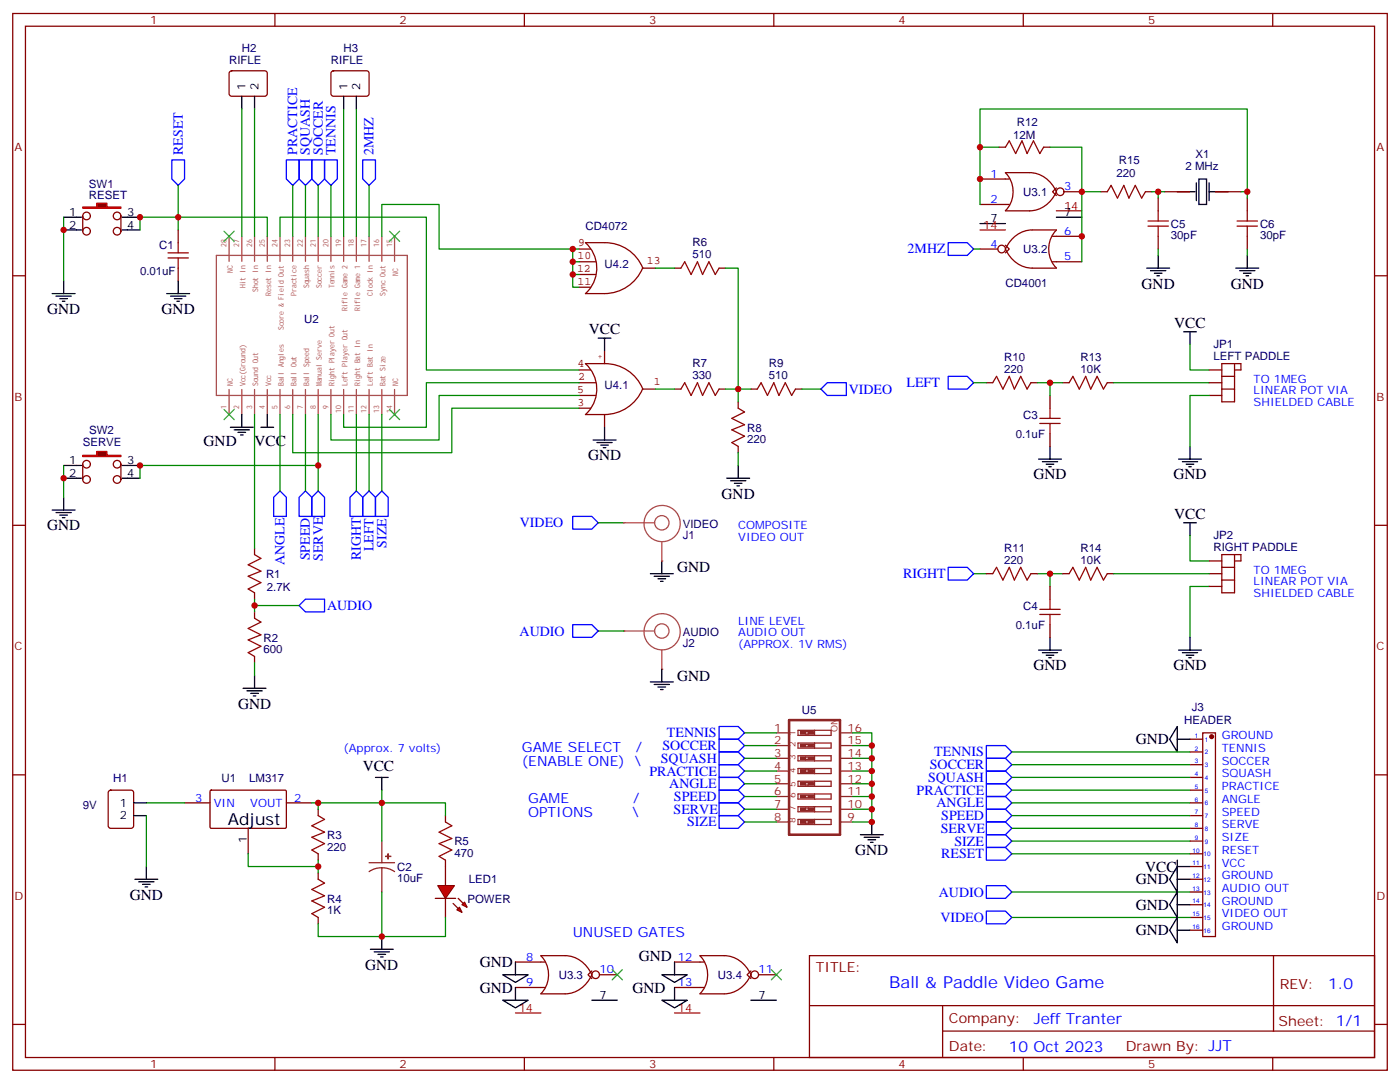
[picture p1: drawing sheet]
<svg xmlns="http://www.w3.org/2000/svg" width="388mm" height="300mm" viewBox="0 0 388 300" stroke-linecap="round" stroke-linejoin="round" font-family="sans-serif">
<g fill="none" stroke="#870000" stroke-width=".35">
<path d="M3.5 3.7h381v292.8h-381zM7.1 7.3h373.9v285.7h-373.9zM76.2 3.7v3.6M145.3 3.7v3.6M214.5 3.7v3.6M283.6 3.7v3.6M352.8 3.7v3.6M271.6 49.6h8.2M271.6 56.7h8.2M276.9 40.8h1.8M278.7 47.9a7.5 7.5 0 0 1 0 10.5M278.7 47.8h6.7a8.4 8.4 0 0 1 7.4 5.3 8.4 8.4 0 0 1-7.4 5.3h-6.7"/>
<path d="M289.3 40.8h1.7M292.8 52.1l-1.1 1 1.1 1.1M294.9 53.1h5M305.2 53.1h1.7M317.5 53.1h1.8M321 54.9v3.5M322.8 53.1h7M336.9 53.1h7.1M345.7 54.9v3.5M3.5 76.4h3.6M271.6 69h5M278.7 69a8.4 8.4 0 0 0 7.4 5.3h6.7"/>
<path d="M278.7 67.9l1.1 1.1-1.1 1.1M291.7 72.5h8.2M291.7 65.5h8.2M292.8 63.7h-6.7a8.4 8.4 0 0 0-7.4 5.3M292.8 63.7a7.5 7.5 0 0 0 0 10.6M321 65.5v3.5M345.7 65.5v3.5M381 76.4h3.5M3.5 145.6h3.6M381 145.6h3.5M3.5 214.7h3.6M58.3 219.1l.3-.2 20.6 .1 .2 .3-.1 10-.3 .2h-20.6l-.2-.3z"/>
<path d="M381 214.7h3.5M51.2 222.5h7M68.8 229.5v7.1M79.4 222.5h7M88.2 224.2v1.8M88.2 236.6v1.7M88.2 241.9v1.7M88.2 254.2v1.8M142.9 266.6h8.1M142.9 273.6h8.1M149.9 264.8a7.5 7.5 0 0 1 0 10.5M149.9 264.8h6.7a8.4 8.4 0 0 1 7.4 5.3 8.4 8.4 0 0 1-7.4 5.3h-6.7"/>
<path d="M164 269l-1 1.1 1 1M166.2 270.1h4.9M187 266.6h8.1M187 273.6h8.1M194 264.8a7.5 7.5 0 0 1 0 10.5M194 264.8h6.7a8.4 8.4 0 0 1 7.4 5.3 8.4 8.4 0 0 1-7.4 5.3h-6.7M208.1 269l-1 1.1 1 1M210.3 270.1h4.9M224.4 264.8h156.6v28.2h-156.6zM224.4 278.6h156.5M261.3 278.6v14.2M353 264.8v20.9"/>
<path d="M3.5 283.8h3.6M76.2 293v3.5M145.3 293v3.5M214.5 293v3.5M261.3 285.7h119.6M283.6 293v3.5M352.8 293v3.5M381 283.8h3.5"/>
<circle cx="293.9" cy="53.1" r="1.06"/>
<circle cx="277.6" cy="69" r="1.06"/>
<circle cx="165.1" cy="270.1" r="1.06"/>
<circle cx="209.2" cy="270.1" r="1.06"/>
</g>
<g fill="none" stroke="#a64a4a" stroke-width=".35">
<path d="M60 70.8h52.9v38.8h-52.9zM63.5 65.5v6.9M67 65.5v6.9M70.6 65.5v6.9M74.1 65.5v6.9M77.6 65.5v6.9M81.1 65.5v6.9M84.7 65.5v6.9M88.2 65.5v6.9M91.7 65.5v6.9M95.2 65.5v6.9M98.8 65.5v6.9"/>
<path d="M102.3 65.5v6.9M105.8 65.5v6.9M109.4 65.5v6.9M63.5 107.9v7M67 107.9v7M70.6 107.9v7M74.1 107.9v7M77.6 107.9v7M81.1 107.9v7M84.7 107.9v7M88.2 107.9v7M91.7 107.9v7"/>
<path d="M95.2 107.9v7M98.8 107.9v7M102.3 107.9v7M105.8 107.9v7M109.4 107.9v7"/>
</g>
<path d="M292.8 58.4h7.1M271.6 63.7h7.1M142.9 280.7h7M187 280.7h7" fill="none" stroke="#f00" stroke-width=".35"/>
<g fill="none" stroke="#000" stroke-width=".35">
<path d="M326.3 53.1h5M331.6 50.7v4.9M332.3 49.6h2.1v7.1h-2.1zM335.1 53.1h5.3M335.1 50.7v4.9M17.6 60.2h3.6M17.6 63.7h3.6M271.6 61.9h7.1M292.8 60.2h7.1M317.9 74.3h6.3M318.9 75h4.2M320 75.7h2.1"/>
<path d="M320.7 76.4h.7M321 70.8v3.5M342.5 74.3h6.4M343.6 75h4.2M344.7 75.7h2.1M345.4 76.4h.7M345.7 70.8v3.5M164 277.1h7.1M208.1 277.1h7.1"/>
</g>
<g fill="none" stroke="#850000" stroke-width=".35">
<path d="M160.5 76.1h4.6M160.5 79.6h3.2M160.5 72.5h4.6M160.5 69h3.2M167.6 67.2h-5.3a9.5 9.5 0 0 1 0 14.2 22.5 22.5 0 0 0 8.6-.6 11.5 11.5 0 0 0 7.2-6.6M167.6 67.2a11.3 11.3 0 0 1 10.6 7.1h3.5M167.6 97.2v3.6h-5.3a9.5 9.5 0 0 1 0 14.1h5.3M160.5 106h4.6M160.5 113.1h3.2M160.5 102.5h3.2M160.5 109.6h4.6M167.6 114.9v3.5"/>
<path d="M167.6 100.8a11.3 11.3 0 0 1 10.6 7h3.5M178.1 107.7a11.5 11.5 0 0 1-10.5 7.2"/>
</g>
<path d="M278.7 40.8l1.1-1.8 1.7 3.5 1.8-3.5 1.4 3.5 1.8-3.5 1.7 3.5 1.1-1.7M306.9 53.1l1.1-1.7 1.7 3.5 1.8-3.5 1.4 3.5 1.8-3.5 1.7 3.5 1.1-1.8M321 58.4v2.8M345.7 58.4v2.8M318.2 62.7h5.6M318.2 61.2h5.6M321 62.7v2.8M342.9 62.7h5.6M342.9 61.2h5.6M345.7 62.7v2.8M88.2 226l1.8 1-3.6 1.8 3.6 1.8-3.6 1.4 3.6 1.8-3.6 1.7 1.8 1.1M88.2 243.6l1.8 1.1-3.6 1.8 3.6 1.7-3.6 1.4 3.6 1.8-3.6 1.8 1.8 1" fill="none" stroke="#a10000" stroke-width=".35"/>
<g fill="none" stroke="#008700" stroke-width=".35">
<path d="M271.6 40.8v-10.6h74.1v22.9M276.9 40.8h-5.3v15.9M291 40.8h8.9v12.3M305.2 53.1h-5.3v19.4M319.3 53.1h3.5M321 53.1v1.8M344 53.1h1.7v1.8M269.9 69h1.7M321 69v1.8M345.7 69v1.8M68.8 236.6v3.5h19.4M86.4 222.5h1.8v1.7"/>
<path d="M88.2 238.3v3.6M88.2 256v3.5h17.6"/>
</g>
<path d="M262.8 67.2h5.3l1.8 1.8-1.8 1.8h-5.3z" fill="none" stroke="#00f" stroke-width=".35"/>
<path d="M22.9 57.4h3.9v-1.1h2.8v1.1h3.9v.3h-10.6z" fill="#870000" stroke="#f00" stroke-width=".35"/>
<g fill="none" stroke="#870000" stroke-width=".35">
<path d="M22.9 59.8v4.3M33.5 59.8v4.3M49.4 63.7v3.5M49.4 74.3v3.5M187 74.3h1.7M199.3 74.3h1.8M187 107.8h1.7M199.3 107.8h1.8M204.6 111.3v1.8M208.1 107.8h1.8M220.5 107.8h1.7M204.6 123.7v1.7"/>
<path d="M70.6 151.9v1.8M70.6 164.3v1.7M70.6 169.5v1.8M70.6 181.9v1.8"/>
<circle cx="24" cy="59.8" r="1.06"/>
<circle cx="32.5" cy="59.8" r="1.06"/>
<circle cx="24" cy="64.1" r="1.06"/>
<circle cx="32.5" cy="64.1" r="1.06"/>
</g>
<g fill="none" stroke="#000" stroke-width=".35">
<path d="M17.6 77.8v3.6M21.2 60.2h1.4M21.2 63.7h1.4M33.9 60.2h4.9M33.9 63.7h4.9M49.4 77.8v3.6M14.5 81.4h6.3M15.5 82.1h4.3M16.6 82.8h2.1M17.3 83.5h.7M46.2 81.4h6.4M47.3 82.1h4.2"/>
<path d="M48.3 82.8h2.1M49 83.5h.7M165.8 93.7h3.5M167.6 93.7v3.5M63.9 118.4h6.3M64.9 119.1h4.2M66 119.8h2.1M67 114.9v3.5M72.3 118.4h3.5M74.1 114.9v3.5M167.6 118.4v3.5M17.6 132.5h3.6"/>
<path d="M17.6 129h3.6M66.7 120.5h.7M164.4 121.9h6.3M165.5 122.6h4.2M166.5 123.3h2.1M167.2 124h.7M201.4 132.5h6.4M202.5 133.2h4.2M203.6 133.9h2.1M204.3 134.6h.7M204.6 129v3.5M67.4 190.7h6.3"/>
<path d="M68.4 191.4h4.3M69.5 192.1h2.1M70.2 192.8h.7M70.6 187.2v3.5M104.1 215.4h3.5M105.8 215.4v3.5M238.5 231.3h6.3M239.5 232h4.3M240.6 232.7h2.1M241.3 233.4h.7M241.7 227.8v3.5M105.8 259.5v3.5"/>
<path d="M102.7 263h6.3M103.7 263.7h4.2M104.8 264.4h2.1M105.5 265.1h.7M139.3 277.1h7.1l-3.5 2.2zM139.3 270.1h7.1l-3.5 2.1zM142.9 266.6v3.5M142.9 273.6v3.5M183.4 277.1h7.1l-3.5 2.2zM183.4 270.1h7.1l-3.5 2.1zM187 266.6v3.5M187 273.6v3.5"/>
</g>
<g fill="none" stroke="#8c2424" stroke-width=".35">
<path d="M215.2 217.2h3.5M215.2 213.6h3.5M215.2 210.1h3.5M215.2 206.6h3.5M215.2 203.1h3.5M221.2 202.4h9.2v1.4h-9.2zM221.2 205.9h9.2v1.4h-9.2zM221.2 209.4h9.2v1.4h-9.2zM221.2 212.9h9.2v1.4h-9.2zM221.2 216.5h9.2v1.4h-9.2zM221.2 220h9.2v1.4h-9.2zM223.3 217.5h.7"/>
<path d="M223.3 216.8h.7M223.3 214h.7M223.3 213.3h.7M223.3 210.5h.7M223.3 209.8h.7M223.3 206.9h.7M223.3 206.2h.7M223.3 203.4h.7M223.3 202.7h.7M225.8 202.4v1.4M225.8 205.9v1.4M225.8 209.4v1.4"/>
<path d="M225.8 212.9v1.4M225.8 216.5v1.4M225.8 220v1.4M232.8 217.2h3.6M232.8 213.6h3.6M232.8 210.1h3.6M232.8 206.6h3.6M232.8 203.1h3.6M102.3 239h7.1M105.8 233v6M215.2 227.8h3.5M215.2 224.2h3.5"/>
<path d="M215.2 220.7h3.5M221.2 227h9.2v1.5h-9.2zM221.2 223.5h9.2v1.4h-9.2zM223.3 228.1h.7M223.3 227.4h.7M223.3 224.6h.7M223.3 223.9h.7M223.3 221.1h.7M223.3 220.3h.7M225.8 223.5v1.4M225.8 227v1.5M232.8 227.8h3.6"/>
<path d="M232.8 224.2h3.6M232.8 220.7h3.6M105.8 240.5l-1.8 .2-1.7 .8M105.8 240.5l1.9 .2 1.7 .8M105.8 240.5v6.7"/>
</g>
<path d="M218.7 199.5h14.1v31.8h-14.1z" fill="none" stroke="#8c2424" stroke-width=".71"/>
<g fill="#8c2424" stroke="#8c2424" stroke-width=".35">
<path d="M224 227.4h1.4v.7h-1.4z"/>
<path d="M221.9 227.4h1.4v.7h-1.4z"/>
<path d="M224 223.9h1.4v.7h-1.4z"/>
<path d="M221.9 223.9h1.4v.7h-1.4z"/>
<path d="M224 220.3h1.4v.8h-1.4z"/>
<path d="M221.9 220.3h1.4v.8h-1.4z"/>
<path d="M224 216.8h1.4v.7h-1.4z"/>
<path d="M221.9 216.8h1.4v.7h-1.4z"/>
<path d="M224 213.3h1.4v.7h-1.4z"/>
<path d="M221.9 213.3h1.4v.7h-1.4z"/>
<path d="M224 209.8h1.4v.7h-1.4z"/>
<path d="M221.9 209.8h1.4v.7h-1.4z"/>
<path d="M224 206.2h1.4v.7h-1.4z"/>
<path d="M221.9 206.2h1.4v.7h-1.4z"/>
<path d="M224 202.7h1.4v.7h-1.4z"/>
<path d="M221.9 202.7h1.4v.7h-1.4z"/>
<path d="M106.9 237.3h1.4z"/>
<path d="M107.6 236.6v1.4z"/>
</g>
<g fill="none" stroke="#008700" stroke-width=".35">
<path d="M81.1 51.4v14.1M84.7 51.4v14.1M88.2 51.4v14.1M91.7 51.4v14.1M102.3 51.4v14.1M17.6 60.2v17.6M38.8 63.7v-3.5h35.3v5.3M49.4 60.2v3.5M77.6 65.5v-5.3h40.6v42.3h42.3M105.8 65.5v-8.8h15.9v12.3h38.8M158.7 69v3.5h1.8M158.7 72.5v3.6h1.8"/>
<path d="M158.7 76.1v3.5h1.8M181.7 74.3h5.3M201.1 74.3h3.5v37M70.6 114.9v37M77.6 114.9v21.1M84.7 114.9v21.1M88.2 114.9v21.1M105.8 114.9v21.1M160.5 106h-42.3v12.4h-23v-3.5M160.5 109.6h-38.8v12.3h-30v-7M160.5 113.1h-35.3v12.3h-44.1v-10.5M181.7 107.8h5.3"/>
<path d="M201.1 107.8h7M204.6 125.4v3.6M70.6 166v3.5M70.6 183.7v3.5M105.8 218.9v3.6M206.4 206.6h8.8M206.4 210.1h8.8M206.4 213.6h8.8M206.4 217.2h8.8M206.4 203.1h8.8M236.4 203.1h5.3v24.7h-5.3M236.4 206.6h5.3"/>
<path d="M236.4 210.1h5.3M236.4 213.6h5.3M236.4 217.2h5.3M40.6 222.5h10.6M88.2 222.5h17.6v10.5M206.4 220.7h8.8M206.4 224.2h8.8M206.4 227.8h8.8M236.4 220.7h5.3M236.4 224.2h5.3M105.8 247.2v12.3"/>
</g>
<path d="M62.1 64.1l2.8 2.8M64.9 64.1l-2.8 2.8M107.9 64.1l2.9 2.8M110.8 64.1l-2.9 2.8M62.1 113.5l2.8 2.8M64.9 113.5l-2.8 2.8M107.9 113.5l2.9 2.8M110.8 113.5l-2.9 2.8M169.7 268.7l2.8 2.8M172.5 268.7l-2.8 2.8M213.8 268.7l2.8 2.8M216.6 268.7l-2.8 2.8" fill="none" stroke="#3c3" stroke-width=".35"/>
<path d="M46.6 71.5h5.6M46.6 70.1h5.6M49.4 67.2v2.9M49.4 71.5v2.8M188.7 74.3l1.1-1.8 1.8 3.6 1.7-3.6 1.4 3.6 1.8-3.6 1.8 3.6 1-1.8M188.7 107.8l1.1-1.8 1.8 3.6 1.7-3.6 1.4 3.6 1.8-3.6 1.8 3.6 1-1.8M204.6 113.1l1.8 1.1-3.6 1.7 3.6 1.8-3.6 1.4 3.6 1.8-3.6 1.7 1.8 1.1M209.9 107.8l1.1-1.8 1.7 3.6 1.8-3.6 1.4 3.6 1.8-3.6 1.7 3.6 1.1-1.8M70.6 153.7l1.7 1-3.5 1.8 3.5 1.8-3.5 1.4 3.5 1.7-3.5 1.8 1.8 1.1M70.6 171.3l1.7 1.1-3.5 1.7 3.5 1.8-3.5 1.4 3.5 1.8-3.5 1.7 1.8 1.1" fill="none" stroke="#a10000" stroke-width=".35"/>
<g fill="none" stroke="#00f" stroke-width=".35">
<path d="M79.4 44.3h3.5v5.3l-1.8 1.8-1.7-1.8zM82.9 44.3h3.5v5.3l-1.7 1.8-1.8-1.8zM86.4 44.3h3.6v5.3l-1.8 1.8-1.8-1.8zM90 44.3h3.5v5.3l-1.8 1.8-1.7-1.8zM100.5 44.3h3.6v5.3l-1.8 1.8-1.8-1.8zM77.6 136l1.8 1.8v5.3h-3.6v-5.3zM84.7 136l1.7 1.8v5.3h-3.5v-5.3zM88.2 136l1.8 1.8v5.3h-3.6v-5.3zM104.1 137.8l1.7-1.8 1.8 1.8v5.3h-3.5zM199.3 201.3h5.3l1.8 1.8-1.8 1.7h-5.3zM199.3 204.8h5.3l1.8 1.8-1.8 1.8h-5.3zM199.3 208.4h5.3l1.8 1.7-1.8 1.8h-5.3z"/>
<path d="M199.3 211.9h5.3l1.8 1.7-1.8 1.8h-5.3zM199.3 215.4h5.3l1.8 1.8-1.8 1.7h-5.3zM199.3 218.9h5.3l1.8 1.8-1.8 1.8h-5.3zM199.3 222.5h5.3l1.8 1.7-1.8 1.8h-5.3zM199.3 226h5.3l1.8 1.8-1.8 1.7h-5.3z"/>
</g>
<path d="M22.9 126.2h3.9v-1.1h2.8v1.1h3.9v.3h-10.6z" fill="#870000" stroke="#f00" stroke-width=".35"/>
<g fill="none" stroke="#870000" stroke-width=".35">
<path d="M273.4 106h1.8M285.8 106h1.7M291 109.6v3.5M294.6 106h1.7M306.9 106h1.8M22.9 128.6v4.3M33.5 128.6v4.3M291 120.2v3.5M273.4 159h1.8M285.8 159h1.7M294.6 159h1.7M306.9 159h1.8"/>
<path d="M291 162.5v3.5M291 173.1v3.5M30.2 219.1l.5-.2h5.6l.7 .5v9.4l-.4 .7h-5.9l-.7-.4v-9.5z"/>
<circle cx="24" cy="132.9" r="1.06"/>
<circle cx="24" cy="128.6" r="1.06"/>
<circle cx="32.5" cy="128.6" r="1.06"/>
<circle cx="32.5" cy="132.9" r="1.06"/>
</g>
<g fill="none" stroke="#000" stroke-width=".35">
<path d="M17.6 137.8v3.5M21.2 129h1.4M21.2 132.5h1.4M33.9 129h4.9M33.9 132.5h4.9M287.9 127.2h6.3M288.9 127.9h4.3M290 128.6h2.1M290.7 129.3h.7M291 123.7v3.5M14.5 141.3h6.3M15.5 142h4.3"/>
<path d="M16.6 142.7h2.1M17.3 143.4h.7M291 176.6v3.5M287.9 180.1h6.3M288.9 180.8h4.3M290 181.5h2.1M290.7 182.2h.7M37 222.5h3.6M37 226h3.6M37.4 243.6h6.3M38.5 244.3h4.2M39.5 245h2.1"/>
<path d="M40.2 245.7h.7M40.6 240.1v3.5"/>
</g>
<path d="M98.8 114.9v21.1M102.3 114.9v21.1M269.9 106h3.5M287.5 106h7.1M291 106v3.6M308.7 106h26.4M17.6 129v8.8M269.9 159h3.5M287.5 159h7.1M291 159v3.5M40.6 226v14.1" fill="none" stroke="#008700" stroke-width=".35"/>
<path d="M275.2 106l1-1.7 1.8 3.5 1.8-3.5 1.4 3.5 1.7-3.5 1.8 3.5 1.1-1.8M288.2 117.3h5.7M288.2 115.9h5.7M291 113.1v2.8M291 117.3v2.9M296.3 106l1.1-1.7 1.8 3.5 1.7-3.5 1.4 3.5 1.8-3.5 1.8 3.5 1-1.8M275.2 159l1-1.8 1.8 3.5 1.8-3.5 1.4 3.5 1.7-3.5 1.8 3.5 1.1-1.7M296.3 159l1.1-1.8 1.8 3.5 1.7-3.5 1.4 3.5 1.8-3.5 1.8 3.5 1-1.7M288.2 170.3h5.7M288.2 168.8h5.7M291 166v2.8M291 170.3v2.8" fill="none" stroke="#a10000" stroke-width=".35"/>
<path d="M262.8 104.3h5.3l1.8 1.7-1.8 1.8h-5.3zM98.8 136l1.7 1.8v5.3h-3.5v-5.3zM102.3 136l1.8 1.8v5.3h-3.6v-5.3zM262.8 157.2h5.3l1.8 1.8-1.8 1.7h-5.3z" fill="none" stroke="#00f" stroke-width=".35"/>
<g fill="#f00" stroke="#870000" stroke-width=".35">
<path d="M121.4 245.4h4.5l-2.4 3.5z"/>
<path d="M120.6 248.9h5.7z"/>
</g>
<g fill="#870000" stroke="#870000" stroke-width=".35">
<path d="M127 248.9l1.4 1.4z"/>
<path d="M125.6 250.3l1.4 1.4z"/>
</g>
<g fill="#f00" stroke="#870000" stroke-width=".35">
<path d="M128.1 250.7l.7-.7 .7 1.4z"/>
<path d="M126.6 252.1l.8-.7 .7 1.4z"/>
</g>
<g fill="none" stroke="#870000" stroke-width=".35">
<path d="M329.8 204.8h3.6M329.8 208.4h3.6M329.8 211.9h3.6M329.8 215.4h3.6M329.8 218.9h3.6M333.4 203.1h3.5v56.4h-3.5zM123.5 226v1.8M123.5 238.3v7.1M329.8 222.5h3.6M329.8 226h3.6M329.8 229.5h3.6M329.8 233h3.6"/>
<path d="M329.8 236.6h3.6M123.5 248.9v5.3M329.8 240.1h3.6M329.8 243.6h3.6M329.8 247.2h3.6M329.8 250.7h3.6M329.8 254.2h3.6M329.8 257.7h3.6"/>
</g>
<path d="M123.5 227.8l1.7 1-3.5 1.8 3.5 1.7-3.5 1.5 3.5 1.7-3.5 1.8 1.8 1" fill="none" stroke="#a10000" stroke-width=".35"/>
<g fill="none" stroke="#008700" stroke-width=".35">
<path d="M49.4 51.4v8.8M280.5 208.4h49.3M280.5 211.9h49.3M280.5 215.4h49.3M280.5 218.9h49.3M105.8 222.5h17.7v3.5M280.5 222.5h49.3M280.5 226h49.3M280.5 229.5h49.3M280.5 233h49.3M280.5 236.6h49.3M123.5 254.2v5.3h-17.7"/>
<path d="M280.5 247.2h49.3M280.5 254.2h49.3"/>
</g>
<circle cx="335.8" cy="204.1" r=".53" fill="#870000" stroke="#870000" stroke-width=".35"/>
<path d="M326.3 201.3v7.1l-2.1-3.6zM326.3 204.8h3.5" fill="none" stroke="#000" stroke-width=".35"/>
<path d="M47.6 44.3h3.6v5.3l-1.8 1.8-1.8-1.8zM273.4 206.6h5.3l1.8 1.8-1.8 1.7h-5.3zM273.4 210.1h5.3l1.8 1.8-1.8 1.7h-5.3zM273.4 213.6h5.3l1.8 1.8-1.8 1.8h-5.3zM273.4 217.2h5.3l1.8 1.7-1.8 1.8h-5.3zM273.4 220.7h5.3l1.8 1.8-1.8 1.7h-5.3zM273.4 224.2h5.3l1.8 1.8-1.8 1.8h-5.3zM273.4 227.8h5.3l1.8 1.7-1.8 1.8h-5.3zM273.4 231.3h5.3l1.8 1.7-1.8 1.8h-5.3zM273.4 234.8h5.3l1.8 1.8-1.8 1.7h-5.3zM273.4 252.4h5.3l1.8 1.8-1.8 1.8h-5.3zM273.4 245.4h5.3l1.8 1.8-1.8 1.7h-5.3z" fill="none" stroke="#00f" stroke-width=".35"/>
<g fill="none" stroke="#a64a4a" stroke-width=".35">
<path d="M172.9 174.8h8.4M188.4 173.8a5 5 0 0 0-8.2-2.5 5 5 0 0 0 1.4 8.4 5 5 0 0 0 6.9-4.9l-.1-.9M183.4 180.1v5.3"/>
<circle cx="183.4" cy="174.8" r="2"/>
</g>
<g fill="#a64a4a">
<circle cx="172.9" cy="174.8" r=".18"/>
<circle cx="183.4" cy="185.4" r=".18"/>
</g>
<path d="M227.5 107.8l1.8-1.8h5.3v3.6h-5.3zM158.7 143.1h5.3l1.8 1.8-1.8 1.7h-5.3zM82.9 167.8l1.8-1.8h5.3v3.5h-5.3zM158.7 173.1h5.3l1.8 1.7-1.8 1.8h-5.3z" fill="none" stroke="#00f" stroke-width=".35"/>
<path d="M222.2 107.8h5.3M165.8 144.9h7.1M70.6 167.8h12.3M165.8 174.8h7.1" fill="none" stroke="#008700" stroke-width=".35"/>
<path d="M180.3 159h6.3M181.3 159.7h4.3M183.4 155.4v3.6M182.4 160.4h2.1M183.1 161.1h.7M180.3 188.9h6.3M181.3 189.7h4.3M182.4 190.4h2.1M183.1 191.1h.7M183.4 185.4v3.5" fill="none" stroke="#000" stroke-width=".35"/>
<g fill="none" stroke="#a64a4a" stroke-width=".35">
<path d="M172.9 144.9h8.4M183.4 150.1v5.3M188.4 143.8a5 5 0 0 0-8.2-2.5 5 5 0 0 0 1.4 8.4 5 5 0 0 0 6.9-4.9l-.1-.9"/>
<circle cx="183.4" cy="144.9" r="2"/>
</g>
<g fill="#a64a4a">
<circle cx="172.9" cy="144.9" r=".18"/>
<circle cx="183.4" cy="155.4" r=".18"/>
</g>
<path d="M335.1 102.5h3.6M335.1 106h3.6M335.1 109.6h3.6M338.7 107.8h3.5M338.7 104.3h3.5M342.2 100.8v10.5h-3.5v-10.5h5.3v1.7h-1.8M335.1 155.4h3.6M335.1 159h3.6M338.7 157.2h3.5M342.2 153.7v10.6h-3.5v-10.6h5.3v1.7h-1.8M335.1 162.5h3.6M338.7 160.7h3.5" fill="none" stroke="#850000" stroke-width=".35"/>
<g fill="none" stroke="#000" stroke-width=".35">
<path d="M67 26.7v3.5M70.6 26.7v3.5M95.2 26.7v3.5M98.8 26.7v3.5M328.1 91.9h3.5M329.8 91.9v3.6M326.7 127.2h6.3M327.7 127.9h4.3M328.8 128.6h2.1M329.5 129.3h.7M329.8 123.7v3.5M328.1 144.9h3.5"/>
<path d="M329.8 144.9v3.5M329.8 176.6v3.5M326.7 180.1h6.3M327.7 180.8h4.3M328.8 181.5h2.1M329.5 182.2h.7M326.3 238.3v3.6M326.3 247.2v7l-2.1-3.5zM326.3 254.2v7.1l-2.1-3.6zM326.3 240.1v7.1l-2.1-3.6zM326.3 250.7h3.5M326.3 257.7h3.5"/>
<path d="M326.3 240.1h3.5M326.3 243.6h3.5"/>
</g>
<path d="M67 30.2v35.3M70.6 30.2v35.3M95.2 30.2v35.3M98.8 30.2v35.3M329.8 95.5v7h5.3M335.1 109.6h-5.3v14.1M88.2 129h-49.4v3.5M308.7 159h26.4M329.8 148.4v7h5.3M335.1 162.5h-5.3v14.1" fill="none" stroke="#008700" stroke-width=".35"/>
<path d="M63.7 19.8l.5-.2 9.5 .1 .4 .6-.1 5.9-.6 .5-9.5-.1-.4-.6v-5.7zM92 19.8l.4-.2 9.5 .1 .4 .6-.1 5.9-.6 .5-9.4-.1-.5-.6v-5.7z" fill="none" stroke="#870000" stroke-width=".35"/>
<g fill="#c00">
<circle cx="321" cy="53.1" r=".88"/>
<circle cx="299.9" cy="65.5" r=".88"/>
<circle cx="299.9" cy="53.1" r=".88"/>
<circle cx="271.6" cy="49.6" r=".88"/>
<circle cx="345.7" cy="53.1" r=".88"/>
<circle cx="271.6" cy="40.8" r=".88"/>
<circle cx="88.2" cy="240.1" r=".88"/>
<circle cx="88.2" cy="222.5" r=".88"/>
<circle cx="105.8" cy="222.5" r=".88"/>
<circle cx="241.7" cy="227.8" r=".88"/>
<circle cx="241.7" cy="206.6" r=".88"/>
<circle cx="241.7" cy="210.1" r=".88"/>
<circle cx="241.7" cy="213.6" r=".88"/>
<circle cx="241.7" cy="217.2" r=".88"/>
<circle cx="241.7" cy="220.7" r=".88"/>
<circle cx="241.7" cy="224.2" r=".88"/>
<circle cx="17.6" cy="63.7" r=".88"/>
<circle cx="38.8" cy="60.2" r=".88"/>
<circle cx="49.4" cy="60.2" r=".88"/>
<circle cx="158.8" cy="72.5" r=".88"/>
<circle cx="158.8" cy="76.1" r=".88"/>
<circle cx="158.8" cy="69" r=".88"/>
<circle cx="204.6" cy="107.8" r=".88"/>
<circle cx="17.6" cy="132.5" r=".88"/>
<circle cx="291" cy="106" r=".88"/>
<circle cx="291" cy="159" r=".88"/>
<circle cx="105.8" cy="259.5" r=".88"/>
<circle cx="70.6" cy="167.8" r=".88"/>
<circle cx="88.2" cy="129" r=".88"/>
<circle cx="38.8" cy="129" r=".88"/>
</g>
<text font-size="4.6" x="63.1" y="228.5">Adjust</text>
<text font-size="4.6" fill="#00f" x="246.5" y="273.8">Ball &amp; Paddle Video Game</text>
<g font-size="4.2">
<text x="316.4" y="79.9">GND</text>
<text x="341.1" y="79.9">GND</text>
<text x="13.1" y="87">GND</text>
<text x="44.8" y="87">GND</text>
<text x="163.2" y="92.6">VCC</text>
<text x="325.5" y="90.8">VCC</text>
<text x="56.4" y="123.7">GND</text>
<text x="70.6" y="123.7">VCC</text>
<text x="163" y="127.6">GND</text>
<text x="286.5" y="132.9">GND</text>
<text x="325.3" y="132.9">GND</text>
<text x="200" y="138.1">GND</text>
<text x="325.5" y="143.8">VCC</text>
<text x="13.1" y="147">GND</text>
<text x="187.7" y="158.6">GND</text>
<text x="286.5" y="185.8">GND</text>
<text x="325.3" y="185.8">GND</text>
<text x="187.7" y="188.6">GND</text>
<text x="66" y="196.4">GND</text>
<text x="314.9" y="206.2">GND</text>
<text x="100.5" y="213.6">VCC</text>
<text x="237.1" y="236.9">GND</text>
<text x="314.9" y="245">GND</text>
<text x="317.4" y="241.5">VCC</text>
<text x="36" y="249.3">GND</text>
<text x="314.9" y="252.1">GND</text>
<text x="314.9" y="259.2">GND</text>
<text x="101.2" y="268.7">GND</text>
<text x="133" y="268">GND</text>
<text x="177.1" y="266.2">GND</text>
<text x="133" y="275">GND</text>
<text x="175.3" y="275">GND</text>
</g>
<g font-size="4.2" fill="#00f">
<text x="368.2" y="274.1">1.0</text>
<text x="286.5" y="283.6">Jeff Tranter</text>
<text x="279.6" y="291.4">10 Oct 2023</text>
</g>
<g font-size="3.9" fill="#00f">
<text x="50.6" y="43" transform="rotate(-90 50.6 43)">RESET</text>
<text x="82.4" y="43" transform="rotate(-90 82.4 43)">PRACTICE</text>
<text x="85.9" y="43" transform="rotate(-90 85.9 43)">SQUASH</text>
<text x="89.4" y="43" transform="rotate(-90 89.4 43)">SOCCER</text>
<text x="93" y="43" transform="rotate(-90 93 43)">TENNIS</text>
<text x="103.6" y="43" transform="rotate(-90 103.6 43)">2MHZ</text>
<text x="251.6" y="70.2">2MHZ</text>
<text x="251.3" y="107.4">LEFT</text>
<text x="235.2" y="109.1">VIDEO</text>
<text x="144.1" y="146.1">VIDEO</text>
<text x="85.9" y="155.3" transform="rotate(-90 85.9 155.3)">SPEED</text>
<text x="89.5" y="155.4" transform="rotate(-90 89.5 155.4)">SERVE</text>
<text x="100" y="155.3" transform="rotate(-90 100 155.3)">RIGHT</text>
<text x="103.6" y="152.8" transform="rotate(-90 103.6 152.8)">LEFT</text>
<text x="107.1" y="151.7" transform="rotate(-90 107.1 151.7)">SIZE</text>
<text x="78.8" y="156.5" transform="rotate(-90 78.8 156.5)">ANGLE</text>
<text x="250.3" y="160.2">RIGHT</text>
<text x="90.7" y="169.1">AUDIO</text>
<text x="144" y="176.1">AUDIO</text>
<text x="144.6" y="208.4">GAME SELECT</text>
<text x="176.3" y="208.4">/</text>
<text x="183.6" y="207.8">SOCCER</text>
<text x="184.9" y="204.3">TENNIS</text>
<text x="259" y="209.6">TENNIS</text>
<text x="144.6" y="212.2">(ENABLE ONE)</text>
<text x="175.9" y="212.2">\</text>
<text x="180" y="214.9">PRACTICE</text>
<text x="183.2" y="211.4">SQUASH</text>
<text x="257.7" y="213.1">SOCCER</text>
<text x="185.5" y="218.4">ANGLE</text>
<text x="186.8" y="222">SPEED</text>
<text x="254.1" y="220.2">PRACTICE</text>
<text x="257.3" y="216.7">SQUASH</text>
<text x="146.4" y="222.5">GAME</text>
<text x="146.4" y="226.3">OPTIONS</text>
<text x="175.3" y="226.3">\</text>
<text x="175.5" y="222.5">/</text>
<text x="186.7" y="225.5">SERVE</text>
<text x="259.6" y="223.7">ANGLE</text>
<text x="260.9" y="227.3">SPEED</text>
<text x="190.5" y="229">SIZE</text>
<text x="260.8" y="230.8">SERVE</text>
<text x="260.9" y="237.8">RESET</text>
<text x="264.5" y="234.3">SIZE</text>
<text x="260.2" y="248.4">AUDIO</text>
<text x="260.7" y="255.5">VIDEO</text>
<text x="158.7" y="259.5">UNUSED GATES</text>
</g>
<g font-size="3.9" fill="#800">
<text x="226.1" y="269.4">TITLE:</text>
<text x="354.8" y="274.1">REV:</text>
<text x="263" y="283.6">Company:</text>
<text x="354.4" y="284.2">Sheet: 1/1</text>
<text x="263" y="291.3">Date:</text>
<text x="312.1" y="291.3">Drawn By: JJT</text>
</g>
<g font-size="3.2" fill="#800">
<text x="41.6" y="6.7">1</text>
<text x="110.8" y="6.7">2</text>
<text x="179.9" y="6.7">3</text>
<text x="249.1" y="6.7">4</text>
<text x="318.2" y="6.7">5</text>
<text x="4.1" y="41.8">A</text>
<text x="381.5" y="41.8">A</text>
<text x="4.1" y="111">B</text>
<text x="381.5" y="111">B</text>
<text x="4.1" y="180.1">C</text>
<text x="381.5" y="180.1">C</text>
<text x="4.1" y="249.3">D</text>
<text x="381.5" y="249.3">D</text>
<text x="41.6" y="296">1</text>
<text x="110.8" y="296">2</text>
<text x="179.9" y="296">3</text>
<text x="249.1" y="296">4</text>
<text x="318.2" y="296">5</text>
</g>
<g font-size="3.2" fill="#000080">
<text x="63.5" y="17.9">RIFLE</text>
<text x="67" y="14.3">H2</text>
<text x="91.7" y="17.9">RIFLE</text>
<text x="95.2" y="14.3">H3</text>
<text x="281.9" y="34.9">R12</text>
<text x="280.8" y="38.4">12M</text>
<text x="310.1" y="45.5">R15</text>
<text x="328.6" y="47.2">2 MHz</text>
<text x="331.4" y="43.7">X1</text>
<text x="24.7" y="52">SW1</text>
<text x="309.5" y="49">220</text>
<text x="24.7" y="55.2">RESET</text>
<text x="283.6" y="54.3">U3.1</text>
<text x="162.3" y="63.7">CD4072</text>
<text x="324.6" y="63.1">C5</text>
<text x="349.2" y="63.1">C6</text>
<text x="44.1" y="69">C1</text>
<text x="191.9" y="71.5">510</text>
<text x="191.9" y="68.3">R6</text>
<text x="283.6" y="70.1">U3.2</text>
<text x="324.6" y="66.3">30pF</text>
<text x="349.2" y="66.3">30pF</text>
<text x="38.8" y="76.1">0.01uF</text>
<text x="167.6" y="74.3">U4.2</text>
<text x="278.7" y="79.6">CD4001</text>
<text x="84.3" y="89.6">U2</text>
<text x="191.9" y="101.8">R7</text>
<text x="213.1" y="101.8">R9</text>
<text x="278.4" y="100">R10</text>
<text x="299.5" y="100">R13</text>
<text x="336.4" y="99.7">LEFT PADDLE</text>
<text x="336.4" y="96.5">JP1</text>
<text x="167.6" y="107.8">U4.1</text>
<text x="191.9" y="105">330</text>
<text x="213.1" y="105">510</text>
<text x="278.4" y="103.2">220</text>
<text x="299.5" y="103.2">10K</text>
<text x="207.1" y="119.6">R8</text>
<text x="283.6" y="116">C3</text>
<text x="22.9" y="123.7">SERVE</text>
<text x="24.7" y="120.2">SW2</text>
<text x="207.1" y="122.7">220</text>
<text x="281.5" y="121.3">0.1uF</text>
<text x="189.3" y="146.2">VIDEO</text>
<text x="189.3" y="149.4">J1</text>
<text x="336.4" y="149.4">JP2</text>
<text x="278.4" y="152.9">R11</text>
<text x="299.5" y="152.9">R14</text>
<text x="336.4" y="152.6">RIGHT PADDLE</text>
<text x="73.7" y="160.1">R1</text>
<text x="278.4" y="156.1">220</text>
<text x="299.5" y="156.1">10K</text>
<text x="73.9" y="163.7">2.7K</text>
<text x="283.6" y="168.9">C4</text>
<text x="73" y="177.7">R2</text>
<text x="189.3" y="176.2">AUDIO</text>
<text x="189.3" y="179.4">J2</text>
<text x="281.5" y="174.2">0.1uF</text>
<text x="73" y="180.9">600</text>
<text x="222.2" y="197.8">U5</text>
<text x="330.4" y="197.1">J3</text>
<text x="328.3" y="200.6">HEADER</text>
<text x="31.4" y="216.6">H1</text>
<text x="61.4" y="216.6">U1</text>
<text x="69.1" y="216.6">LM317</text>
<text x="22.9" y="224.2">9V</text>
<text x="90.7" y="232.4">R3</text>
<text x="90.7" y="235.7">220</text>
<text x="125.9" y="237.5">470</text>
<text x="125.9" y="234.2">R5</text>
<text x="110.1" y="244.4">10uF</text>
<text x="110.1" y="241.2">C2</text>
<text x="129.9" y="244.8">LED1</text>
<text x="90.7" y="250.1">R4</text>
<text x="129.6" y="250.1">POWER</text>
<text x="90.7" y="253.3">1K</text>
<text x="154.9" y="271.2">U3.3</text>
<text x="199" y="271.2">U3.4</text>
</g>
<g font-size="3.2">
<text x="68.1" y="24.9" transform="rotate(-90 68.1 24.9)">1</text>
<text x="71.6" y="24.9" transform="rotate(-90 71.6 24.9)">2</text>
<text x="96.3" y="24.9" transform="rotate(-90 96.3 24.9)">1</text>
<text x="99.8" y="24.9" transform="rotate(-90 99.8 24.9)">2</text>
<text x="19.1" y="59.8">1</text>
<text x="35.3" y="59.8">3</text>
<text x="294.9" y="59.8">7</text>
<text x="19.1" y="63.4">2</text>
<text x="35.3" y="63.4">4</text>
<text x="274.6" y="61.6">7</text>
<text x="19.1" y="128.6">1</text>
<text x="35.3" y="128.6">3</text>
<text x="19.1" y="132.2">2</text>
<text x="35.3" y="132.2">4</text>
<text x="33.3" y="223.5">1</text>
<text x="33.3" y="227">2</text>
<text x="68.4" y="233.7" transform="rotate(-90 68.4 233.7)">1</text>
<text x="166.2" y="276.8">7</text>
<text x="210.3" y="276.8">7</text>
</g>
<g font-size="3.2" fill="#00f">
<text x="274.6" y="49.2">1</text>
<text x="294.9" y="52.8">3</text>
<text x="274.6" y="56.3">2</text>
<text x="294.9" y="65.1">6</text>
<text x="274.6" y="68.7">4</text>
<text x="294.9" y="72.2">5</text>
<text x="347.5" y="106">TO 1MEG</text>
<text x="347.5" y="109.2">LINEAR POT VIA</text>
<text x="347.5" y="112.4">SHIELDED CABLE</text>
<text x="204.6" y="146.6">COMPOSITE</text>
<text x="204.6" y="149.8">VIDEO OUT</text>
<text x="347.5" y="159">TO 1MEG</text>
<text x="347.5" y="162.1">LINEAR POT VIA</text>
<text x="347.5" y="165.3">SHIELDED CABLE</text>
<text x="204.6" y="173.1">LINE LEVEL</text>
<text x="204.6" y="176.2">AUDIO OUT</text>
<text x="204.6" y="179.4">(APPROX. 1V RMS)</text>
<text x="95.2" y="208.4">(Approx. 7 volts)</text>
<text x="338.7" y="204.8">GROUND</text>
<text x="338.7" y="208.4">TENNIS</text>
<text x="338.7" y="211.9">SOCCER</text>
<text x="338.7" y="215.4">SQUASH</text>
<text x="338.7" y="218.9">PRACTICE</text>
<text x="54.1" y="222.1">3</text>
<text x="59.3" y="223.5">VIN</text>
<text x="69.4" y="223.5">VOUT</text>
<text x="81.5" y="222.1">2</text>
<text x="338.7" y="222.5">ANGLE</text>
<text x="338.7" y="226">SPEED</text>
<text x="338.7" y="229.5">SERVE</text>
<text x="338.7" y="233">SIZE</text>
<text x="338.7" y="236.6">RESET</text>
<text x="338.7" y="240.1">VCC</text>
<text x="338.7" y="243.6">GROUND</text>
<text x="338.7" y="247.2">AUDIO OUT</text>
<text x="338.7" y="250.7">GROUND</text>
<text x="338.7" y="254.2">VIDEO OUT</text>
<text x="338.7" y="257.7">GROUND</text>
<text x="145.8" y="266.2">8</text>
<text x="166.2" y="269.7">10</text>
<text x="187.9" y="266.2">12</text>
<text x="210.3" y="269.7">11</text>
<text x="145.8" y="273.3">9</text>
<text x="187.9" y="273.3">13</text>
</g>
<g font-size="3.2" fill="#f00">
<text x="294.9" y="58.1">14</text>
<text x="272.5" y="63.4">14</text>
<text x="143.8" y="280.3">14</text>
<text x="187.9" y="280.3">14</text>
</g>
<g font-size="3.2" fill="#840000">
<text x="160.1" y="71.8">10</text>
<text x="160.3" y="68.3">9</text>
<text x="159.9" y="75.3">12</text>
<text x="179.3" y="73.2">13</text>
<text x="160.1" y="78.8">11</text>
<text x="160.1" y="101.8">4</text>
<text x="160.3" y="105.3">2</text>
<text x="181.2" y="106.7">1</text>
<text x="159.9" y="108.8">5</text>
<text x="160.1" y="112.4">3</text>
</g>
<g font-size="3.2" fill="#8d2323">
<text x="214.6" y="202.7">1</text>
<text x="234.9" y="202.7">16</text>
<text x="214.6" y="206.2">2</text>
<text x="214.6" y="209.8">3</text>
<text x="234.9" y="209.8">14</text>
<text x="234.9" y="206.2">15</text>
<text x="214.6" y="213.3">4</text>
<text x="234.9" y="213.3">13</text>
<text x="214.6" y="216.8">5</text>
<text x="214.6" y="220.3">6</text>
<text x="234.9" y="220.3">11</text>
<text x="234.9" y="216.8">12</text>
<text x="214.6" y="223.9">7</text>
<text x="214.6" y="227.4">8</text>
<text x="234.9" y="227.4">9</text>
<text x="234.9" y="223.9">10</text>
</g>
<g font-size="2.5" fill="#8d2323">
<text x="220.5" y="203.8" transform="rotate(-90 220.5 203.8)">1</text>
<text x="232.2" y="202.9" transform="rotate(-90 232.2 202.9)">ON</text>
<text x="220.5" y="207" transform="rotate(-90 220.5 207)">2</text>
<text x="220.5" y="214.1" transform="rotate(-90 220.5 214.1)">4</text>
<text x="220.5" y="210.5" transform="rotate(-90 220.5 210.5)">3</text>
<text x="220.5" y="221.1" transform="rotate(-90 220.5 221.1)">6</text>
<text x="220.5" y="217.9" transform="rotate(-90 220.5 217.9)">5</text>
<text x="220.5" y="224.6" transform="rotate(-90 220.5 224.6)">7</text>
<text x="220.5" y="228.2" transform="rotate(-90 220.5 228.2)">8</text>
</g>
<g font-size="2.1" fill="#a54b4b">
<text x="62.8" y="68.4" transform="rotate(-90 62.8 68.4)">28</text>
<text x="66.3" y="68.4" transform="rotate(-90 66.3 68.4)">27</text>
<text x="69.9" y="68.4" transform="rotate(-90 69.9 68.4)">26</text>
<text x="73.4" y="68.4" transform="rotate(-90 73.4 68.4)">25</text>
<text x="76.9" y="68.4" transform="rotate(-90 76.9 68.4)">24</text>
<text x="80.4" y="68.4" transform="rotate(-90 80.4 68.4)">23</text>
<text x="84" y="68.4" transform="rotate(-90 84 68.4)">22</text>
<text x="87.5" y="68.4" transform="rotate(-90 87.5 68.4)">21</text>
<text x="91" y="68.4" transform="rotate(-90 91 68.4)">20</text>
<text x="94.6" y="68.4" transform="rotate(-90 94.6 68.4)">19</text>
<text x="98.1" y="68.4" transform="rotate(-90 98.1 68.4)">18</text>
<text x="101.6" y="68.4" transform="rotate(-90 101.6 68.4)">17</text>
<text x="105.1" y="68.4" transform="rotate(-90 105.1 68.4)">16</text>
<text x="108.7" y="68.4" transform="rotate(-90 108.7 68.4)">15</text>
<text x="64.5" y="75.6" transform="rotate(-90 64.5 75.6)">NC</text>
<text x="110.4" y="76.4" transform="rotate(-90 110.4 76.4)">NC</text>
<text x="68.1" y="79.9" transform="rotate(-90 68.1 79.9)">Hit In</text>
<text x="71.6" y="80.9" transform="rotate(-90 71.6 80.9)">Shot In</text>
<text x="75.1" y="82" transform="rotate(-90 75.1 82)">Reset In</text>
<text x="82.2" y="82" transform="rotate(-90 82.2 82)">Practice</text>
<text x="85.7" y="79.9" transform="rotate(-90 85.7 79.9)">Squash</text>
<text x="89.2" y="79.9" transform="rotate(-90 89.2 79.9)">Soccer</text>
<text x="92.8" y="79.9" transform="rotate(-90 92.8 79.9)">Tennis</text>
<text x="103.3" y="82" transform="rotate(-90 103.3 82)">Clock In</text>
<text x="106.9" y="82" transform="rotate(-90 106.9 82)">Sync Out</text>
<text x="96.3" y="86.2" transform="rotate(-90 96.3 86.2)">Rifle Game 2</text>
<text x="99.8" y="86.2" transform="rotate(-90 99.8 86.2)">Rifle Game 1</text>
<text x="78.7" y="91.5" transform="rotate(-90 78.7 91.5)">Score &amp; Field Out</text>
<text x="64.5" y="107" transform="rotate(-90 64.5 107)">NC</text>
<text x="68.1" y="107" transform="rotate(-90 68.1 107)">Vcc(Ground)</text>
<text x="71.6" y="107" transform="rotate(-90 71.6 107)">Sound Out</text>
<text x="75.1" y="107" transform="rotate(-90 75.1 107)">Vcc</text>
<text x="78.7" y="107" transform="rotate(-90 78.7 107)">Ball Angles</text>
<text x="82.2" y="107" transform="rotate(-90 82.2 107)">Ball Out</text>
<text x="85.7" y="107" transform="rotate(-90 85.7 107)">Ball Speed</text>
<text x="89.2" y="107" transform="rotate(-90 89.2 107)">Manual Serve</text>
<text x="92.8" y="107" transform="rotate(-90 92.8 107)">Right Player Out</text>
<text x="96.3" y="107" transform="rotate(-90 96.3 107)">Left Player Out</text>
<text x="99.8" y="107" transform="rotate(-90 99.8 107)">Right Bat In</text>
<text x="103.3" y="107" transform="rotate(-90 103.3 107)">Left Bat In</text>
<text x="106.9" y="107" transform="rotate(-90 106.9 107)">Bat Size</text>
<text x="110.4" y="107" transform="rotate(-90 110.4 107)">NC</text>
<text x="62.8" y="113.3" transform="rotate(-90 62.8 113.3)">1</text>
<text x="66.3" y="113.3" transform="rotate(-90 66.3 113.3)">2</text>
<text x="69.9" y="113.3" transform="rotate(-90 69.9 113.3)">3</text>
<text x="73.4" y="113.3" transform="rotate(-90 73.4 113.3)">4</text>
<text x="76.9" y="113.3" transform="rotate(-90 76.9 113.3)">5</text>
<text x="80.4" y="113.3" transform="rotate(-90 80.4 113.3)">6</text>
<text x="84" y="113.3" transform="rotate(-90 84 113.3)">7</text>
<text x="87.5" y="113.3" transform="rotate(-90 87.5 113.3)">8</text>
<text x="91" y="113.3" transform="rotate(-90 91 113.3)">9</text>
<text x="94.6" y="114.3" transform="rotate(-90 94.6 114.3)">10</text>
<text x="98.1" y="114.3" transform="rotate(-90 98.1 114.3)">11</text>
<text x="101.6" y="114.3" transform="rotate(-90 101.6 114.3)">12</text>
<text x="105.1" y="114.3" transform="rotate(-90 105.1 114.3)">13</text>
<text x="108.7" y="114.3" transform="rotate(-90 108.7 114.3)">14</text>
</g>
<text font-size="2.1" fill="#840000" x="166.9" y="99.6" transform="rotate(-90 166.9 99.6)">+</text>
<g font-size="1.8" fill="#00f">
<text x="331.2" y="204.5">1</text>
<text x="331.2" y="208">2</text>
<text x="334" y="205.5">1</text>
<text x="334" y="209.1">2</text>
<text x="331.2" y="211.5">3</text>
<text x="331.2" y="215.1">4</text>
<text x="334" y="212.6">3</text>
<text x="331.2" y="218.6">5</text>
<text x="334" y="216.1">4</text>
<text x="334" y="219.6">5</text>
<text x="331.2" y="222.1">6</text>
<text x="331.2" y="225.6">7</text>
<text x="334" y="223.2">6</text>
<text x="334" y="226.7">7</text>
<text x="331.2" y="229.2">8</text>
<text x="331.2" y="232.7">9</text>
<text x="334" y="230.2">8</text>
<text x="334" y="233.8">9</text>
<text x="330.5" y="236.2">10</text>
<text x="330.5" y="239.7">11</text>
<text x="333.6" y="237.3">10</text>
<text x="330.5" y="243.3">12</text>
<text x="333.6" y="240.8">11</text>
<text x="333.6" y="244.3">12</text>
<text x="330.5" y="246.8">13</text>
<text x="330.5" y="250.3">14</text>
<text x="333.6" y="247.9">13</text>
<text x="333.6" y="251.4">14</text>
<text x="330.5" y="253.9">15</text>
<text x="330.5" y="257.4">16</text>
<text x="333.6" y="254.9">15</text>
<text x="333.6" y="258.4">16</text>
</g>
</svg>
